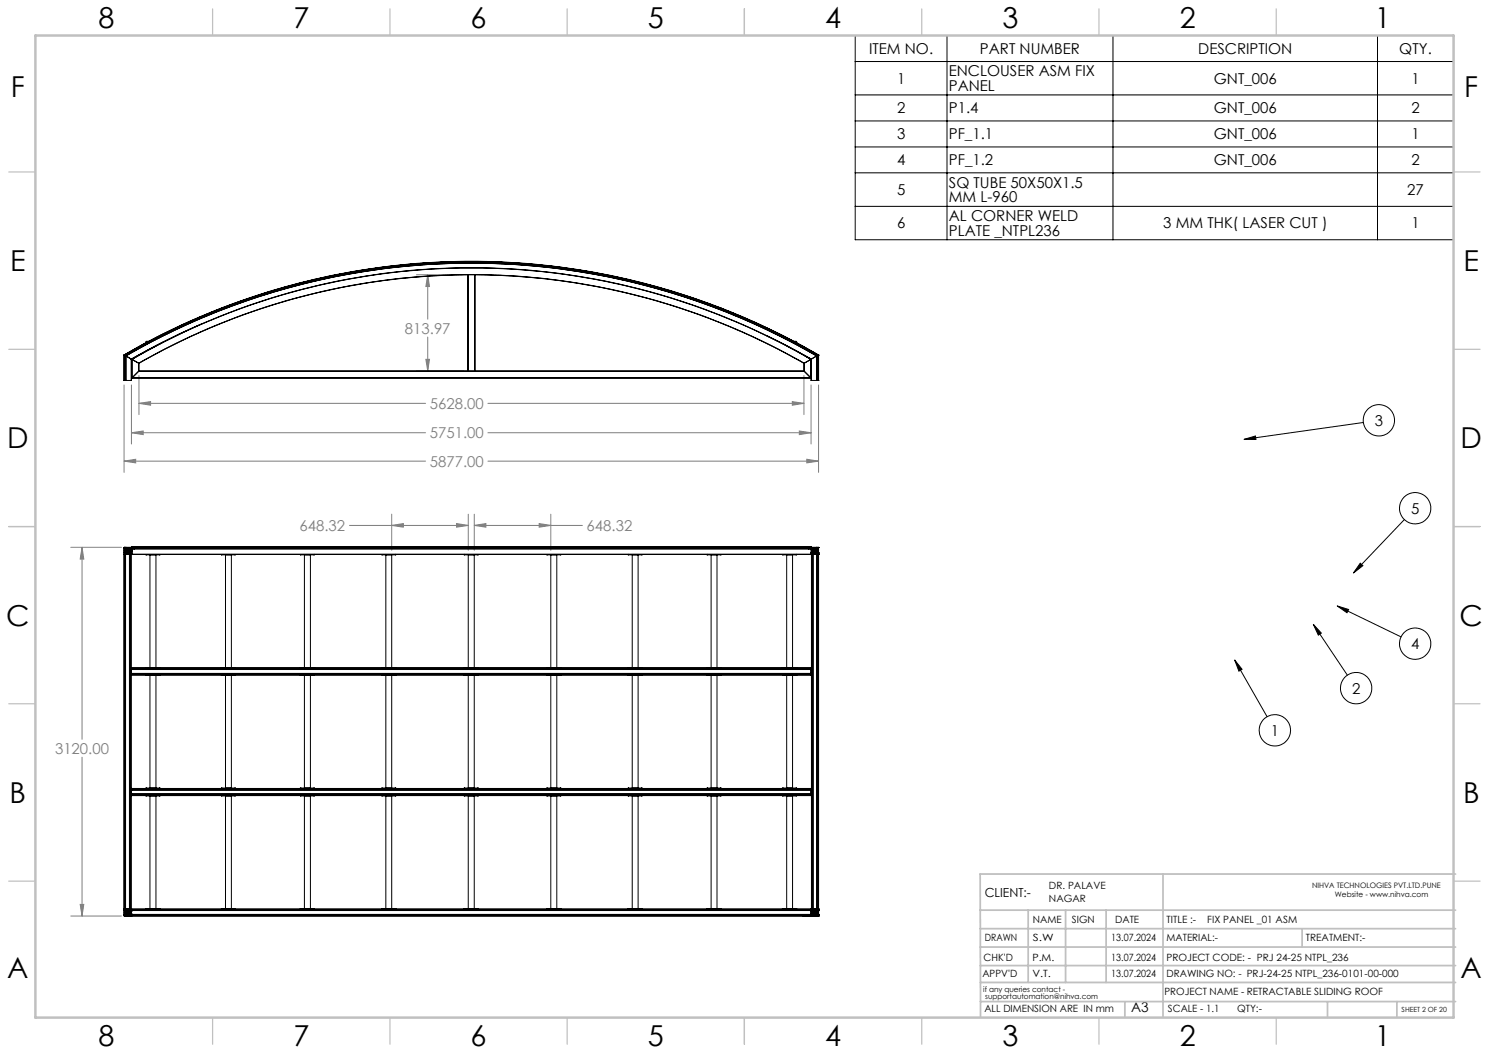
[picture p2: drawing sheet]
<svg xmlns="http://www.w3.org/2000/svg" width="420mm" height="297mm" viewBox="0 0 420 297" stroke-linecap="round" stroke-linejoin="round" font-family="sans-serif">
<g fill="none" stroke="#000" stroke-width=".28">
<path d="M241.2 10h168.8v57.6h-168.8zM241.2 17.4h168.8M267.1 10v57.6M313.9 10v57.6M388.5 10v57.6M241.2 26.8h168.8M241.2 34.1h168.8M241.2 41.4h168.8M241.2 48.8h168.8M241.2 58.2h168.8M384.6 119.2l-33.7 4.7M350.9 123.9l3.2-.9 .2 1z"/>
<path d="M383.7 158.9l.7 .7-2.6 2zM396.1 146.5l-14.3 15.1M370.5 176.1l9.5 14.3M370.5 176.1l2.2 2.5-.8 .5zM377.2 170.9l18 8.7M377.2 170.9l3.2 1-.5 .9zM348.3 186.2l9.1 15.9M348.3 186.2l2 2.6-.8 .5z"/>
<circle cx="388.9" cy="118.5" r="4.4"/>
<circle cx="399.2" cy="143.3" r="4.4"/>
<circle cx="382.5" cy="194.1" r="4.4"/>
<circle cx="399.2" cy="181.5" r="4.4"/>
<circle cx="359.6" cy="206" r="4.4"/>
</g>
<g fill="none" stroke="#808080" stroke-width=".28">
<path d="M117.5 77.5h13.2M120.6 77.5l.5 3.3h-1zM120.6 77.5v12.5M120.6 95.1v9.5M35 108.6v24.6M37.1 108.6v16.6M39.2 113.8l3.3-.5v1zM39.2 105.9v11M39.2 113.8h80.9M117.5 104.6h13.2M120.1 101.3h1l-.5 3.3zM137.6 113.8h89.2"/>
<path d="M223.5 113.3l3.3 .5-3.3 .5zM226.8 105.9v11M228.8 108.6v16.6M230.9 108.6v24.6M35 130.1l3.3-.6v1.1zM35 130.1h85.1M37.1 122.1l3.3-.5v1zM37.1 122.1h83M137.6 130.1h93.3M137.6 122.1h91.2M225.5 121.6l3.3 .5-3.3 .5zM227.6 129.5l3.3 .6-3.3 .5z"/>
<path d="M20 154.4h14.3M23.1 154.4l.5 3.3h-1zM23.1 154.4v54.1M98.6 148.2h33.5M110.5 148.2l3.3-.5v1zM110.5 145v10.2M128.8 147.7l3.3 .5-3.3 .5zM132.1 145v10.2M133.8 148.2l3.3-.5v1zM133.8 148.2h30.5M133.8 145v10.2M152.1 147.7l3.3 .5-3.3 .5z"/>
<path d="M155.4 145v10.2M23.1 213.6v44.8M20 258.4h14.3M22.6 255.1h1l-.5 3.3z"/>
</g>
<g fill="none" stroke="#c0c0c0" stroke-width=".35">
<path d="M60 2.5v7.5M110 2.5v7.5M160 2.5v7.5M210 2.5v7.5M260 2.5v7.5M310 2.5v7.5M360 2.5v7.5M2.5 48.5h7.5M410 48.5h7.5M2.5 98.5h7.5M410 98.5h7.5M2.5 148.5h7.5"/>
<path d="M410 148.5h7.5M2.5 198.5h7.5M410 198.5h7.5M2.5 248.5h7.5M410 248.5h7.5M60 287v7.5M110 287v7.5M160 287v7.5M210 287v7.5M260 287v7.5M310 287v7.5M360 287v7.5"/>
</g>
<g fill="none" stroke="#c0c0c0" stroke-width=".5">
<path d="M276.5 256.7h134.1M290 256.7v20.4M300.6 256.7v20.4M312 256.7v20.4M328 246.5v40.3M410.6 246.5h-134.1l.1 40.3M276.5 267.1h134.1M276.5 261.9h134.1M276.5 272.3h134.1M276.5 277.1h134.1M367.3 261.9v5.2M276.5 282.5h134.1"/>
<path d="M317.3 282.5v4.3M374.4 282.7v4.2M394 282.5v4.2"/>
</g>
<path d="M10 10h400v277h-400z" fill="none" stroke="#c0c0c0" stroke-width=".7"/>
<path d="M350.9 123.9l3.2-.9 .2 1zM383.7 158.9l.7 .7-2.6 2zM377.2 170.9l3.2 1-.5 .9zM370.5 176.1l2.2 2.5-.8 .5zM348.3 186.2l2 2.6-.8 .5z" fill="#000"/>
<path d="M35 130.1l3.3-.6v1.1zM227.6 129.5l3.3 .6-3.3 .5zM37.1 122.1l3.3-.5v1zM225.5 121.6l3.3 .5-3.3 .5zM39.2 113.8l3.3-.5v1zM223.5 113.3l3.3 .5-3.3 .5zM120.6 77.5l.5 3.3h-1zM120.1 101.3h1l-.5 3.3zM23.1 154.4l.5 3.3h-1zM22.6 255.1h1l-.5 3.3zM128.8 147.7l3.3 .5-3.3 .5zM110.5 148.2l3.3-.5v1zM133.8 148.2l3.3-.5v1zM152.1 147.7l3.3 .5-3.3 .5z" fill="#808080"/>
<g fill="none" stroke="#000" stroke-width=".28">
<path d="M132 77.5h.1M132 77.5a188.6 188.6 0 0 0-92.8 25M132 77.5v27.1M132 77.5h1.9M133.9 77.5h.1M133.9 77.5v27.1M134 77.5a188.6 188.6 0 0 1 92.8 25M134 77.5v27.1M41.9 96.3h-.6l-.2 .4M43.2 98h.1M45.2 96.9v.1M46.1 96.5l-9 4.8"/>
<path d="M56.8 91.4l-9.5 4.4-10.3 5.5M62.8 86.8l-.3 .1M203.1 86.8l.3 .1M216.3 94.7l12.5 6.6M224 96.3h.5l.2 .4M35 100.1a194.8 194.8 0 0 1 195.9 0M35 100.1v.1M35 100.1v7.2M35 100.2a194.8 194.8 0 0 1 195.8 0M35 107.3h2M35 100.2h.1M35 100.2v7.1"/>
<path d="M35.1 100.2a194.7 194.7 0 0 1 195.7 0M35.1 100.2h.1M35.1 107.3h.1M35.1 100.2v7.1M35.1 100.2l.4 .2M35.5 100.4a194.4 194.4 0 0 1 194.9 0M35.5 100.4v6.9v-6.9M35.5 100.4h.1M35.5 100.4l1.5 .9M37 101.3h.1M37 101.3v6M37.1 101.3l-.1 6"/>
<path d="M37.2 101.3a190.6 190.6 0 0 1 191.6 0M37.2 101.3l.1 .1M37.2 106.6h191.6M37.2 101.3v5.3M37.3 101.4a190.6 190.6 0 0 1 191.4 0M37.3 106.6h-.1M37.3 101.4l1.8 1M37.3 106.6h191.4M37.3 101.4v5.2M39.1 102.4a188.6 188.6 0 0 1 187.7 0M39.1 102.4l.1 .1M39.1 104.7h187.7"/>
<path d="M39.1 104.7l-1.8 1.9M39.1 102.4v2.3M39.2 104.6l-.1 .1M39.2 104.6h92.8M39.2 102.5v2.1M132 104.6h.1M132 104.6h1.9M133.9 104.6h.1M134 104.6h92.8M226.8 104.6v.1M226.8 100.2l2 1.1M226.8 102.5v2.1"/>
<path d="M226.8 102.4v.1M226.8 104.7l1.9 1.9M226.8 102.4v2.3M228.7 106.6h.1M228.7 101.4v5.2M228.7 101.4l-1.9 1M228.8 101.3l-.1 .1M228.8 101.3v6M228.8 101.3h.1M228.8 107.3h2M230.4 107.3h.1M230.4 100.4h.1"/>
<path d="M230.4 100.4v6.9M230.4 100.4l-1.6 .9M230.7 107.3h.1M230.7 100.2h.1M230.7 100.2v7.1M230.7 100.2l-.3 .2M230.8 107.3h.1M230.8 100.2h.1M230.8 100.2v7.1M230.9 100.1l-.1 7.2M230.9 100.1l-.1 .1M35 156.4v-2h195.8v2"/>
<path d="M35 156.4v100M35 156.4h195.8M35.1 155.9h.1M35.1 156.3h.1M35.1 154.4h.1M35.1 154.8v.1M35.1 155.6h.1M35.1 155.2h.1M35.1 154.4l1.9 .1M35.1 155.6h1.9M35.1 155.2h1.9M35.1 154.4v.4"/>
<path d="M35.1 155.2v.4M35.1 155.9v.4M35.1 156.3h1.9M35.1 154.4h.4M35.1 154.8h1.7M35.1 155.9h.5M35.1 154.9v.2M35.1 156.4h.1M35.1 155.1h.1M35.1 155.6h.5v.7M35.1 156.3v.1M35.1 155.1h1.9"/>
<path d="M35.1 155.6v.3M35.2 156.4v100M35.2 156.4h.2M35.4 156.4h.1M35.4 156.4v100M35.5 154.4h.1M35.5 156.3h.1M35.5 155.1h.1M35.5 154.4l.1 .7M35.5 156.3v.1M35.6 155.7h.1M35.6 155.9h.1"/>
<path d="M35.6 156h.1M35.6 156.3h.1M35.6 154.5h.1M35.6 154.8h.1M35.6 154.9h.1M35.6 155.1h.1M35.6 154.5h1.4M35.6 155.7h1.4M35.6 156h1.2M35.6 154.9h1.4M35.6 155.9h1.4M35.6 154.5v.3"/>
<path d="M35.6 154.9v.2M35.6 155.7v.2M35.6 156v.3M35.8 155.9h.1M35.8 154.8h.1M35.8 154.9h.1M35.8 154.8v.1M36.5 156.4v100M36.6 156.4v100M36.7 156.4v100M36.8 156.4v100M36.8 155.9h.1"/>
<path d="M36.8 155.9l-1.2 .1M36.8 155.9l.1 .3M36.8 154.9h.1M36.9 156.4v100M36.9 154.5h.1M36.9 156.2h.1M36.9 154.9h.1M36.9 156.2l.1 .1M36.9 154.5l-.1 .4M37 155.8v.1M37 154.9h.1M37 156.3h.1"/>
<path d="M37 155.1h.1M37 155.2h.1M37 155.6h.1M37 154.5h.1M37 154.9v.2M37 155.2v.4M37 155.7v.1M37 156.4v100M37.1 154.4h.1M37 154.8h.1M37 156.1h.1M37 156.1h.2"/>
<path d="M37 154.8h191.8M37.1 156.3h-.1M37.1 154.6l.8 .1M37.1 154.8h.1M37.1 155.9l.1 .1M37.1 156.1v.1M37.1 154.6l-.3 .1 .3 .1M37.1 156.3l-.1 .1M37.1 155.9l-.3 .1 .3 .2M37.1 154.4v.2M37.1 154.8v1.1M37.1 156.2v.1"/>
<path d="M37.1 156.3h191.7M37.1 155.9h.1M37.1 156.2h.1M37.1 154.6h.8M37.2 156.3h.1M37.2 154.4h.1M37.2 154.8h.1M37.2 154.3v.1M37.2 154.8v1.5M37.3 154.3h191.4l.1 .3M37.3 154.3h-.1M37.9 154.4h.1"/>
<path d="M37.9 154.4v.4M41.1 156.4h4.1M41.3 156.4v.1M42.3 156.5v31.8M44 156.5v31.8M45 156.4v.1M62.4 156.4h4M62.6 156.4v.1M63.6 156.5v31.8M65.3 156.5v31.8M66.3 156.4v.1M84.7 156.4h4"/>
<path d="M84.9 156.4v.1M85.9 156.5v31.8M87.6 156.5v31.8M88.5 156.4v.1M107.7 156.4h4M107.8 156.4v.1M108.8 156.5v31.8M110.5 156.5v31.8M111.5 156.4v.1M130.9 156.4h4M131.1 156.4v.1M132.1 156.5v31.8"/>
<path d="M133.8 156.5v31.8M134.8 156.4v.1M154.2 156.4h4M154.4 156.4v.1M155.4 156.5v31.8M157.1 156.5v31.8M158 156.4v.1M177.2 156.4h4M177.3 156.4v.1M178.3 156.5v31.8M180 156.5v31.8M181 156.4v.1"/>
<path d="M199.4 156.4h4M199.6 156.4v.1M200.6 156.5v31.8M202.2 156.5v31.8M203.3 156.4v.1M220.7 156.4h4M220.9 156.4v.1M221.9 156.5v31.8M223.6 156.5v31.8M224.5 156.4v.1M228 154.4h.1M228 154.7h.8"/>
<path d="M228 154.4v.4M228 154.6h.8M228.8 156.3h.1M228.8 154.4h.1M228.8 154.8h.1M228.8 154.6l.2 .1-.2 .1M228.8 155.9l.2 .1-.2 .2M228.8 154.8v1.5M228.8 156.1h.1M228.8 156h.1M228.8 154.4h-191.7M228.9 154.9h.1"/>
<path d="M228.9 155.1h.1M228.9 154.5h1.4M228.9 154.5h.1M228.9 155.6h1.9M228.9 155.2h1.9M228.9 156.3h.1M228.9 155.7h1.4M228.9 155.8v.1M228.9 155.2h.1M228.9 155.6h.1M228.9 156.3h1.4M228.9 155.1h1.4"/>
<path d="M228.9 154.9h1.4M228.9 154.9v.2M228.9 155.2v.4M228.9 155.7v.1M228.9 156.4v100M228.9 155.9h1.4M228.9 156.2h.1M228.9 154.5l.2 .4M228.9 156.2v.1M229 156.4v100M229.1 155.9h.1M229.1 155.9l1.2 .1"/>
<path d="M229.1 155.9l-.2 .3M229.1 156h1.2M229.1 156.4v100M229.1 154.8h1.2M229.2 156.4v100M229.3 156.4v100M230 154.9h.1M230 154.8h.1M230 155.9h.1M230 154.8v.1M230.2 155.1h.1M230.2 154.9h.1"/>
<path d="M230.2 154.8h.1M230.2 155.9h.1M230.2 156.3h.1M230.3 154.5v.3M230.3 154.9v.2M230.3 155.7v.2M230.3 156v.3M230.3 155.1h.1M230.3 156.3h.1M230.3 156.3h.5M230.3 155.1h.5M230.3 154.8h.5"/>
<path d="M230.3 155.9h.5M230.3 154.5h.5M230.4 154.4h.1M230.4 156.3h.1M230.4 156.4h.1M230.4 156.3v.1M230.4 156.4v100M230.5 156.4h.1M230.6 156.4v100M230.7 155.1h.1M230.8 154.4h.1M230.8 156.4h.1"/>
<path d="M230.8 156.3h.1M230.8 156.3v.1M230.8 154.8v.1M230.8 154.5l-.5-.1v.7M230.8 155.9h.1M230.8 154.5v.4M230.8 155.2v.4M230.8 155.9v.4M230.8 155.9v-.3h-.5v.7M230.8 154.9v.2M230.8 156.4v100M37 190h.1"/>
<path d="M37 190.1l.1 .1M37 188.6h.1M37 188.8h.1M37 190.4h.1M37 188.4h.1M37 188.4h8.2M37 190.4h8.2M37 188.4l.1 .1M37 190h191.8M37 190.1h191.8M37 188.7h191.8M37 188.8h191.8"/>
<path d="M37.1 188.5h191.7M37.1 190.3h191.7M37.1 189.9h191.7M37.1 190.2h191.7M37.1 188.6h191.7M37.1 188.8h191.7M37.1 190.3l-.1 .1M37.1 188.6h-.1M37.1 189.9l-.1 .1M37.1 188.5v.1M37.1 188.8v1.1M37.1 190.2v.1"/>
<path d="M41.1 188.4h4.1M41.1 190.4h4.1M41.3 188.3v.1M41.3 190.4v.1M42.3 190.5v31.8M44 190.5v31.8M45 188.3v.1M45 190.4v.1M45.2 188.4h21.2M45.2 190.4h21.2M62.4 190.4h4M62.4 188.4h4"/>
<path d="M62.6 188.3v.1M62.6 190.4v.1M63.6 190.5v31.8M65.3 190.5v31.8M66.3 188.3v.1M66.3 190.4v.1M66.4 188.4h22.3M66.4 190.4h22.3M84.7 190.4h4M84.7 188.4h4M84.9 188.3v.1M84.9 190.4v.1"/>
<path d="M85.9 190.5v31.8M87.6 190.5v31.8M88.5 188.3v.1M88.5 190.4v.1M88.7 188.4h23M88.7 190.4h23M107.7 190.4h4M107.7 188.4h4M107.8 188.3v.1M107.8 190.4v.1M108.8 190.5v31.8M110.5 190.5v31.8"/>
<path d="M111.5 188.3v.1M111.5 190.4v.1M111.7 188.4h19.2M111.7 190.4h19.2M130.9 190.4h4M130.9 188.4h4M131.1 188.3v.1M131.1 190.4v.1M132.1 190.5v31.8M133.8 190.5v31.8M134.8 188.3v.1M134.8 190.4v.1"/>
<path d="M134.9 188.4h19.3M134.9 190.4h19.3M154.2 188.4h23M154.2 190.4h23M154.2 190.4h4M154.2 188.4h4M154.4 188.3v.1M154.4 190.4v.1M155.4 190.5v31.8M157.1 190.5v31.8M158 188.3v.1M158 190.4v.1"/>
<path d="M177.2 188.4h22.2M177.2 190.4h22.2M177.2 190.4h4M177.2 188.4h4M177.3 188.3v.1M177.3 190.4v.1M178.3 190.5v31.8M180 190.5v31.8M181 188.3v.1M181 190.4v.1M199.4 188.4h21.3M199.4 190.4h21.3"/>
<path d="M199.4 190.4h4M199.4 188.4h4M199.6 188.3v.1M199.6 190.4v.1M200.6 190.5v31.8M202.2 190.5v31.8M203.3 188.3v.1M203.3 190.4v.1M220.7 188.4h8.1M220.7 190.4h8.1M220.7 188.4h4M220.7 190.4h4"/>
<path d="M220.9 188.3v.1M220.9 190.4v.1M221.9 190.5v31.8M223.6 190.5v31.8M224.5 188.3v.1M224.5 190.4v.1M228.8 190.3v.1M228.8 189.9l.1 .1M228.8 188.6h.1M228.8 188.5v.1M228.8 188.8v1.1M228.8 190.2v.1"/>
<path d="M228.8 188.4v.1M228.8 190.4h.1M228.8 188.4h.1M228.9 190h.1M228.9 190.1l-.1 .1M228.9 188.6h.1M228.9 188.8h.1M228.9 188.8h-.1M37 222.6h.1M37 222.8h.1M37 224h.1M37 224.1h.1"/>
<path d="M37 224.1l.1 .1M37 222.4h.1M37 224.4h.1M37 222.4h8.2M37 222.4l.1 .1M37 224.4h8.2M37 224.1h191.8M37 222.8h191.8M37.1 223.9l191.7 .1M37.1 222.6l191.7 .1M37.1 222.5h191.7M37.1 224.3h191.7"/>
<path d="M37.1 224.3l-.1 .1M37.1 222.8h.1M37.1 224.2h.1M37.1 223.9h191.7M37.1 224.2h191.7M37.1 222.6h191.7M37.1 222.8h191.7M37.1 222.6h-.1M37.1 223.9l-.1 .1M37.1 222.5v.1M37.1 222.8v1.1M37.1 224.2v.1"/>
<path d="M41.1 222.4h4.1M41.1 224.4h4.1M41.3 222.3v.1M41.3 224.4v.1M42.3 224.5v31.8M44 224.5v31.8M45 222.3v.1M45 224.4v.1M45.2 222.4h21.2M45.2 224.4h21.2M62.4 224.4h4M62.4 222.4h4"/>
<path d="M62.6 222.3v.1M62.6 224.4v.1M63.6 224.5v31.8M65.3 224.5v31.8M66.3 222.3v.1M66.3 224.4v.1M66.4 222.4h22.3M66.4 224.4h22.3M84.7 224.4h4M84.7 222.4h4M84.9 222.3v.1M84.9 224.4v.1"/>
<path d="M85.9 224.5v31.8M87.6 224.5v31.8M88.5 222.3v.1M88.5 224.4v.1M88.7 222.4h23M88.7 224.4h23M107.7 224.4h4M107.7 222.4h4M107.8 222.3v.1M107.8 224.4v.1M108.8 224.5v31.8M110.5 224.5v31.8"/>
<path d="M111.5 222.3v.1M111.5 224.4v.1M111.7 222.4h19.2M111.7 224.4h19.2M130.9 224.4h4M130.9 222.4h4M131.1 222.3v.1M131.1 224.4v.1M132.1 224.5v31.8M133.8 224.5v31.8M134.8 222.3v.1M134.8 224.4v.1"/>
<path d="M134.9 222.4h19.3M134.9 224.4h19.3M154.2 222.4h23M154.2 224.4h23M154.2 224.4h4M154.2 222.4h4M154.4 222.3v.1M154.4 224.4v.1M155.4 224.5v31.8M157.1 224.5v31.8M158 222.3v.1M158 224.4v.1"/>
<path d="M177.2 222.4h22.2M177.2 224.4h22.2M177.2 224.4h4M177.2 222.4h4M177.3 222.3v.1M177.3 224.4v.1M178.3 224.5v31.8M180 224.5v31.8M181 222.3v.1M181 224.4v.1M199.4 222.4h21.3M199.4 224.4h21.3"/>
<path d="M199.4 224.4h4M199.4 222.4h4M199.6 222.3v.1M199.6 224.4v.1M200.6 224.5v31.8M202.2 224.5v31.8M203.3 222.3v.1M203.3 224.4v.1M220.7 222.4h8.1M220.7 224.4h8.1M220.7 222.4h4M220.7 224.4h4"/>
<path d="M220.9 222.3v.1M220.9 224.4v.1M221.9 224.5v31.8M223.6 224.5v31.8M224.5 222.3v.1M224.5 224.4v.1M228.8 222.6h.1M228.8 224.3v.1M228.8 223.9l.1 .1M228.8 222.5v.1M228.8 222.8v1.1M228.8 224.2v.1"/>
<path d="M228.8 222.4v.1M228.8 222.4h.1M228.8 224.4h.1M228.9 222.8h-.1M228.9 224.1l-.1 .1M228.9 224h.1M228.9 224.1h.1M228.9 222.6h.1M35 256.4v2h2M35 256.4h2M35.1 257.9h.1M35.1 258.3h.1"/>
<path d="M35.1 256.5h.1M35.1 256.9h.1M35.1 257.6h.1M35.1 257.6h1.9M35.1 257.2h1.9M35.1 256.5v.4M35.1 257.2v.4M35.1 257.9v.4M35.1 256.5h1.9M35.1 258.3h1.9M35.1 257.9h.5M35.1 256.9v.2"/>
<path d="M35.1 257.7h.1M35.1 258.4h.1M35.1 256.4h.1M35.1 257.1h.1M35.1 257.2h.1M35.1 256.4v.1M35.1 258.3v.1M35.1 257.1h1.9M35.1 257.7h1.9M35.1 257.7v.2M35.2 256.4h.2M35.4 256.4h.1"/>
<path d="M35.5 256.4h.1M35.5 256.4v.1M35.5 257.1h.1M35.5 256.5h.1M35.5 257.7h.1M35.5 258.3h.1M35.5 258.3v.1M35.6 256.5v.6M35.6 257.7v.6M35.6 257.7h.1M35.6 257.8h.1M35.6 257.9h.1"/>
<path d="M35.6 258.3h.1M35.6 256.5h.1M35.6 256.8h.1M35.6 256.9h.1M35.6 257.1h.1M35.6 257.8l1.3 .1M35.6 257.9h1.2M35.6 256.9h1.4M35.6 256.5v.3M35.6 256.9v.2M35.6 257.7v.1M35.6 257.9v.4"/>
<path d="M35.8 257.9h.1M35.8 256.8h.1M35.8 256.9h.1M35.8 256.8v.1M36.8 257.9h.1M36.8 257.9l.1 .3M36.8 256.9h.1M36.8 256.8l-1.7 .1M36.9 256.6h.1M36.9 258.2h.1M36.9 258.2l.1 .1M36.9 256.6l-.1 .3"/>
<path d="M36.9 256.9h.1M37 256.9h.1M37 258.3h.1M37 257.1h.1M37 256.5h.1M37 257.7h.1M37 257.2h.1M37 257.6h-1.9M37 256.9v.2M37 257.2v.4M37 257.7v.2M37 256.4h8.2"/>
<path d="M37 256.4l.1 .1M37 258.4h191.8M37 258.1h191.8M37 256.8h191.8M37 256.8h.1M37 258.1h.1M37.1 257.9l191.7 .1M37.1 256.6h191.7M37.1 256.5h191.7M37.1 258.3h191.7M37.1 258.3l-.1 .1M37.1 256.8h.1"/>
<path d="M37.1 258.1v.1M37.1 258.2h191.7M37.1 257.9h191.7M37.1 256.8h191.7M37.1 257.9l-.3 .1 .3 .2M37.1 256.6l-.3 .1 .3 .1M37.1 256.5v.1M37.1 256.8v1.1M37.1 258.2v.1M41.1 256.4h4.1M41.3 256.3v.1M45 256.3v.1"/>
<path d="M45.2 256.4h21.2M62.4 256.4h4M62.6 256.3v.1M66.3 256.3v.1M66.4 256.4h22.3M84.7 256.4h4M84.9 256.3v.1M88.5 256.3v.1M88.7 256.4h23M107.7 256.4h4M107.8 256.3v.1M111.5 256.3v.1"/>
<path d="M111.7 256.4h19.2M130.9 256.4h4M131.1 256.3v.1M134.8 256.3v.1M134.9 256.4h19.3M154.2 256.4h23M154.2 256.4h4M154.4 256.3v.1M158 256.3v.1M177.2 256.4h22.2M177.2 256.4h4M177.3 256.3v.1"/>
<path d="M181 256.3v.1M199.4 256.4h21.3M199.4 256.4h4M199.6 256.3v.1M203.3 256.3v.1M220.7 256.4h8.1M220.7 256.4h4M220.9 256.3v.1M224.5 256.3v.1M226.6 258.4h3.4M228.8 256.6l.2 .1-.2 .1M228.8 258.3v.1"/>
<path d="M228.8 257.9l.2 .1-.2 .2M228.8 256.5v.1M228.8 256.8v1.1M228.8 258.2v.1M228.8 256.4v.1M228.8 256.4h2M228.9 257.2h.1M228.9 257.6h1.9M228.9 258.3h.1M228.9 257.8h1.4M228.9 257.7h.1M228.9 256.9h.1"/>
<path d="M228.9 256.5h.1M228.9 257.2h1.9M228.9 257.1h.1M228.9 256.9v.2M228.9 257.2v.4M228.9 257.7v.1M228.9 256.5h1.4M228.9 257.1h1.4M228.9 258.3h1.4M228.9 257.7h1.4M228.9 256.9h1.4M228.9 256.6h.1"/>
<path d="M228.9 258.2h.1M228.9 258.2v.1M228.9 256.6l.2 .3M229.1 257.9l-.2 .3M229.1 257.9h1.2M229.1 256.8h1.2M229.2 258.4v.1M230 257.9h.1M230 256.8v.1M230 256.9h.1M230.2 257.7h.1M230.2 256.8h.1"/>
<path d="M230.2 258.3h.1M230.2 257.9h.1M230.2 257.1h.1M230.2 256.5h.1M230.3 256.9h.1M230.3 256.5v.3M230.3 256.9v.2M230.3 257.7v.1M230.3 257.9v.4M230.3 256.5h.1M230.3 257.1h.1M230.3 257.7h.1"/>
<path d="M230.3 258.3h.1M230.3 256.5v.6M230.3 257.7v.6M230.3 256.5h.5M230.3 257.1h.5M230.3 258.3h.5M230.3 257.7h.5v.2M230.3 257.9h.5M230.3 256.9h.5M230.4 256.4h.1M230.4 256.4v.1M230.4 258.3h.1"/>
<path d="M230.4 258.4h.1M230.4 258.3v.1M230.5 256.4h.1M230.7 257.1h.1M230.8 256.4v.1M230.8 256.4h.1M230.8 258.4h.1M230.8 258.3h.1M230.8 256.5h.1M230.8 258.3v.1M230.8 256.9h.1M230.8 257.9h.1"/>
<path d="M230.8 256.5v.4M230.8 257.2v.4M230.8 257.9v.4M230.8 256.9v.2M230.8 256.4l.1 2h-2.1"/>
</g>
<g font-size="8.1">
<text x="27.8" y="8">8</text>
<text x="82.8" y="8">7</text>
<text x="132.8" y="8">6</text>
<text x="182.8" y="8">5</text>
<text x="232.8" y="8">4</text>
<text x="282.8" y="8">3</text>
<text x="332.8" y="8">2</text>
<text x="387.8" y="8">1</text>
<text x="3" y="27.2">F</text>
<text x="413" y="27.2">F</text>
<text x="2.8" y="76.5">E</text>
<text x="412.8" y="76.5">E</text>
<text x="2" y="126.5">D</text>
<text x="412" y="126.5">D</text>
<text x="1.7" y="176.5">C</text>
<text x="411.7" y="176.5">C</text>
<text x="2.7" y="226.5">B</text>
<text x="412.7" y="226.5">B</text>
<text x="2" y="275.7">A</text>
<text x="412" y="275.7">A</text>
<text x="27.8" y="295">8</text>
<text x="82.8" y="295">7</text>
<text x="132.8" y="295">6</text>
<text x="182.8" y="295">5</text>
<text x="232.8" y="295">4</text>
<text x="282.8" y="295">3</text>
<text x="332.8" y="295">2</text>
<text x="387.8" y="295">1</text>
</g>
<g font-size="4.2">
<text x="245.1" y="15.2">ITEM NO.</text>
<text x="276.4" y="15.2">PART NUMBER</text>
<text x="338" y="15.2">DESCRIPTION</text>
<text x="394.7" y="15.2">QTY.</text>
<text x="253" y="23.6">1</text>
<text x="267.6" y="21.5">ENCLOUSER ASM FIX</text>
<text x="342.4" y="23.6">GNT_006</text>
<text x="398.1" y="23.6">1</text>
<text x="267.6" y="25.6">PANEL</text>
<text x="253" y="31.9">2</text>
<text x="267.6" y="31.9">P1.4</text>
<text x="342.4" y="31.9">GNT_006</text>
<text x="398.1" y="31.9">2</text>
<text x="253" y="39.3">3</text>
<text x="267.6" y="39.3">PF_1.1</text>
<text x="342.4" y="39.3">GNT_006</text>
<text x="398.1" y="39.3">1</text>
<text x="253" y="46.6">4</text>
<text x="267.6" y="46.6">PF_1.2</text>
<text x="342.4" y="46.6">GNT_006</text>
<text x="398.1" y="46.6">2</text>
<text x="267.6" y="52.9">SQ TUBE 50X50X1.5</text>
<text x="253" y="55">5</text>
<text x="267.6" y="57">MM L-960</text>
<text x="397" y="55">27</text>
<text x="253" y="64.4">6</text>
<text x="267.6" y="62.4">AL CORNER WELD</text>
<text x="328.1" y="64.4">3 MM THK( LASER CUT )</text>
<text x="398.1" y="64.4">1</text>
<text x="267.6" y="66.5">PLATE _NTPL236</text>
<text x="387.8" y="120.1">3</text>
<text x="398" y="144.9">5</text>
<text x="398" y="183.1">4</text>
<text x="381.4" y="195.6">2</text>
<text x="358.4" y="207.5">1</text>
</g>
<g font-size="4.2" fill="#808080">
<text x="114.2" y="94.1">813.97</text>
<text x="121.2" y="115.4">5628.00</text>
<text x="121.2" y="123.6">5751.00</text>
<text x="121.2" y="131.6">5877.00</text>
<text x="84.5" y="149.8">648.32</text>
<text x="165.5" y="149.8">648.32</text>
<text x="15.5" y="212.6">3120.00</text>
</g>
<text font-size="3.9" x="319" y="285.5">A3</text>
<text font-size="3.5" x="277.8" y="253">CLIENT:-</text>
<g font-size="2.8">
<text x="295.9" y="250.7">DR. PALAVE</text>
<text x="295.9" y="254.5">NAGAR</text>
<text x="291.4" y="260.2">NAME</text>
<text x="302.4" y="260.2">SIGN</text>
<text x="314.5" y="260.3">DATE</text>
<text x="329.1" y="260.3">TITLE :-</text>
<text x="340.5" y="260.3">FIX PANEL _01 ASM</text>
<text x="277.8" y="265.5">DRAWN</text>
<text x="291.4" y="265.5">S.W</text>
<text x="313.5" y="265.5">13.07.2024</text>
<text x="329.1" y="265.5">MATERIAL:-</text>
<text x="368.4" y="265.5">TREATMENT:-</text>
<text x="277.1" y="275.7">APPV'D</text>
<text x="277.4" y="271">CHK'D</text>
<text x="291.2" y="275.7">V.T.</text>
<text x="291.2" y="271">P.M.</text>
<text x="313.5" y="275.7">13.07.2024</text>
<text x="313.5" y="271">13.07.2024</text>
<text x="329.1" y="271">PROJECT CODE: - PRJ 24-25 NTPL_236</text>
<text x="329.1" y="275.7">DRAWING NO: - PRJ-24-25 NTPL_236-0101-00-000</text>
<text x="328.5" y="280.7">PROJECT NAME - RETRACTABLE SLIDING ROOF</text>
<text x="277.7" y="285.5">ALL DIMENSION ARE IN mm</text>
<text x="329.5" y="285.5">SCALE - 1.1</text>
<text x="348.9" y="285.5">QTY:-</text>
</g>
<g font-size="2.1">
<text x="370.1" y="250.5">NIHVA TECHNOLOGIES PVT.LTD.PUNE</text>
<text x="376.5" y="253">Website - www.nihva.com</text>
<text x="277.3" y="279.7">if any queries contact -</text>
<text x="277.9" y="281.8">supportautomation@nihva.com</text>
</g>
<text font-size="2" x="395.3" y="285.5">SHEET 2 OF 20</text>
</svg>
